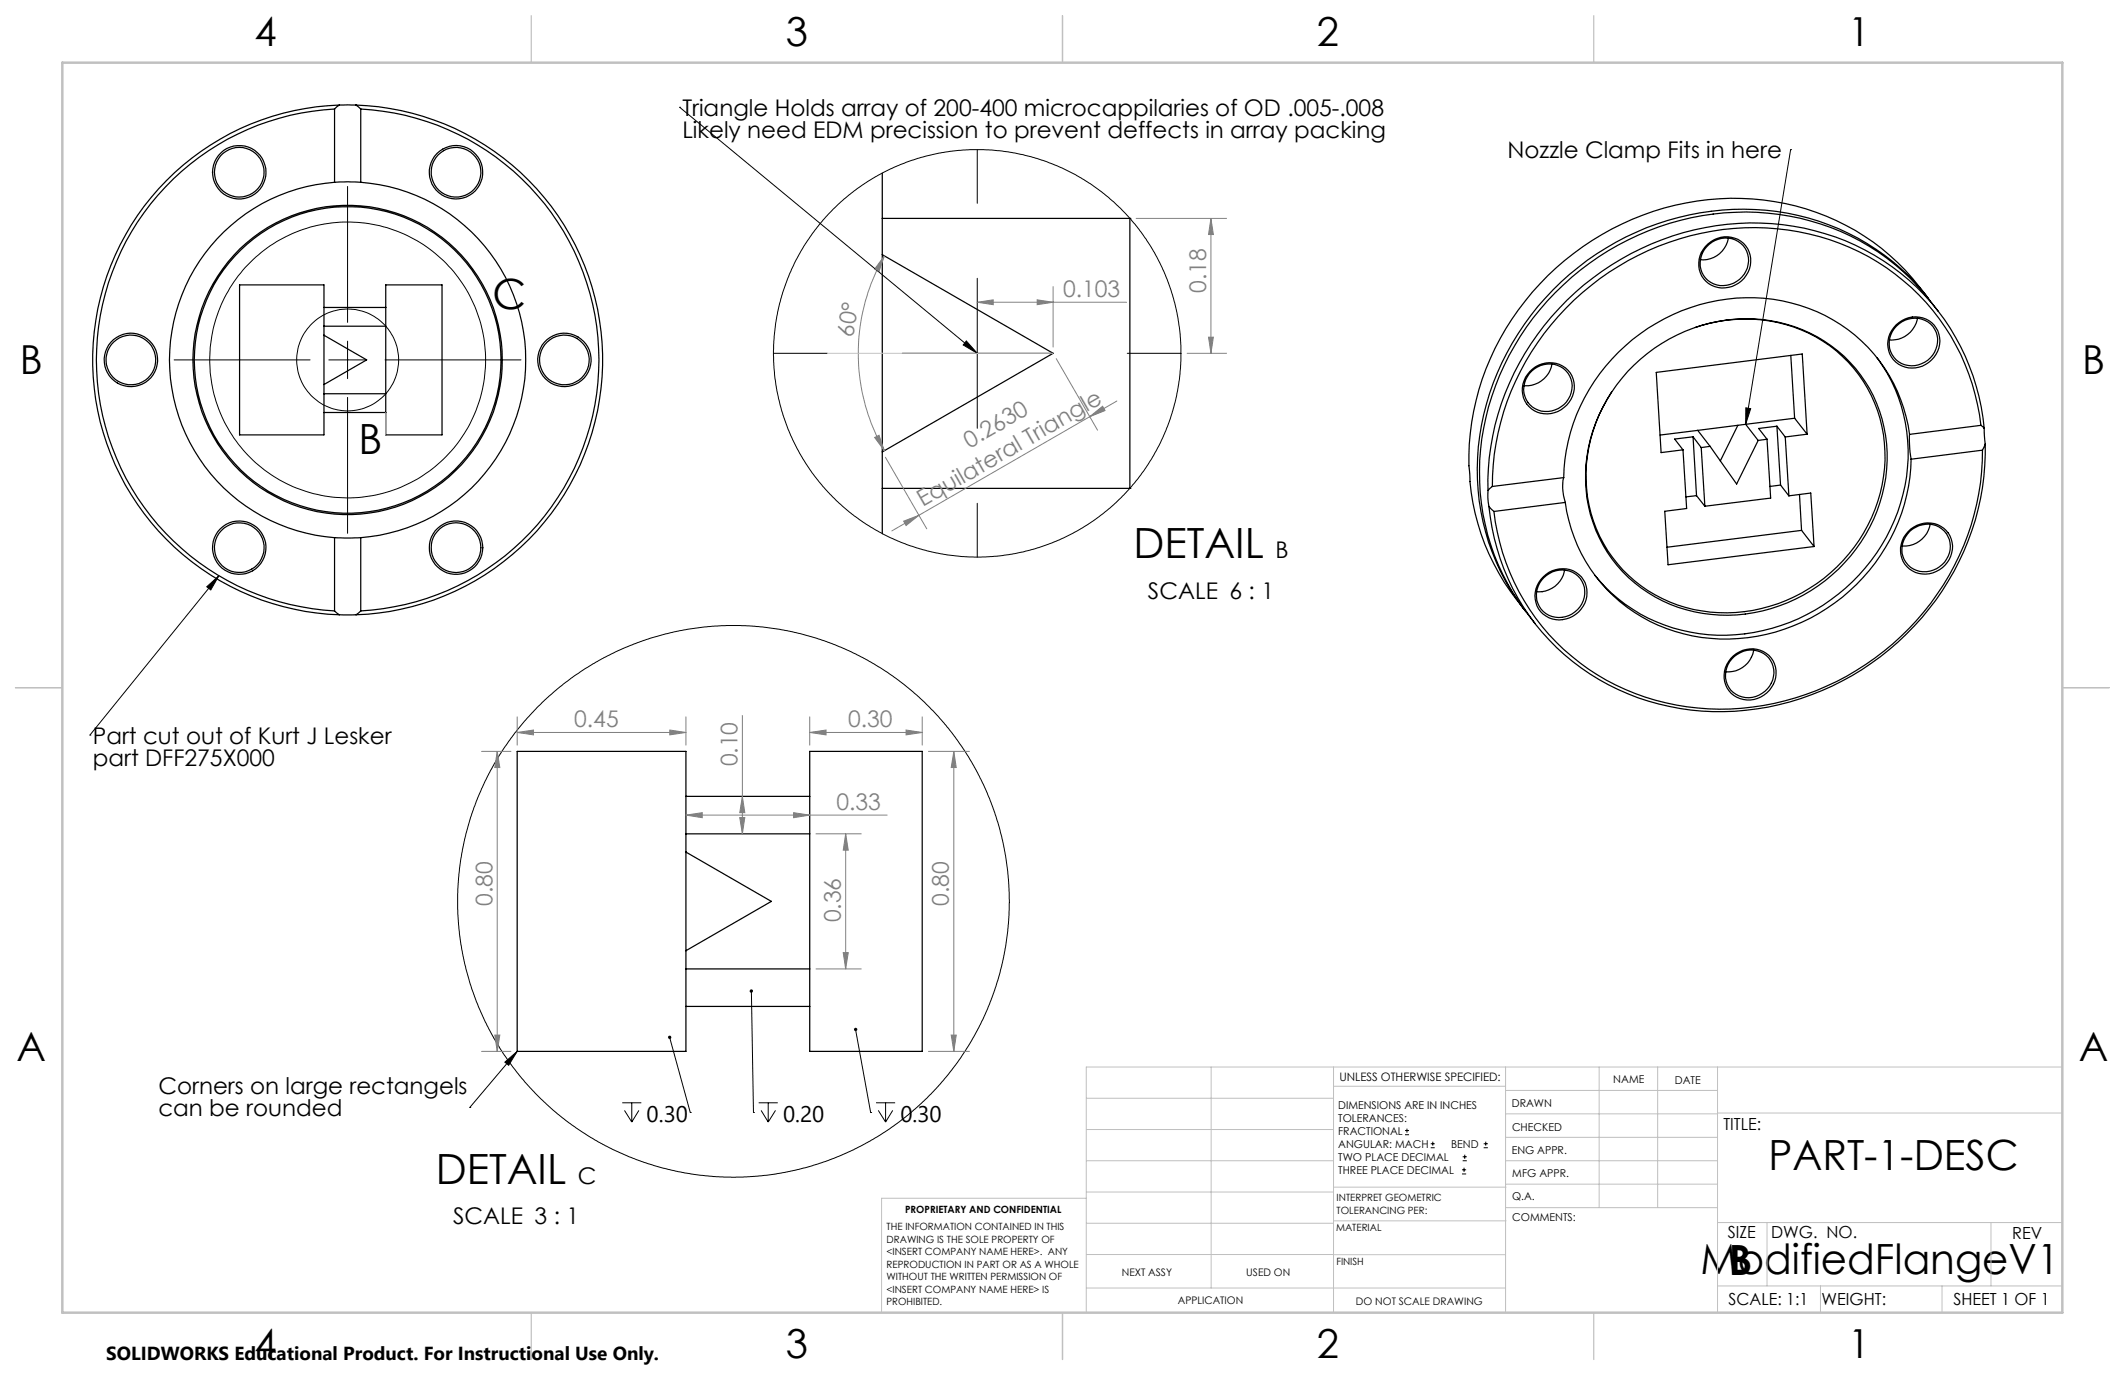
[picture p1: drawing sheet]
<svg xmlns="http://www.w3.org/2000/svg" width="432mm" height="279mm" viewBox="0 0 432 279" stroke-linecap="round" stroke-linejoin="round" font-family="sans-serif">
<g fill="none" stroke="#000" stroke-width=".25">
<path d="M68 37l2.6-.1 2.7 .1M68 22.2a51.1 51.1 0 0 0-48.4 50.9 51.1 51.1 0 0 0 48.4 51M68 37a36.2 36.2 0 0 0-33.6 36.1 36.2 36.2 0 0 0 33.6 36.2M68 22.2v14.8M69 21.3l-1 .9M69 21.3h3.3M69 21.3a51.8 51.8 0 0 0-50.2 51.8 51.8 51.8 0 0 0 50.1 51.8M72.3 21.3l1 .9M72.3 21.3a51.8 51.8 0 0 1 50.2 51.8 51.8 51.8 0 0 1-50.1 51.8M73.3 37a36.2 36.2 0 0 1 33.5 36.1 36.2 36.2 0 0 1-33.5 36.2M73.3 22.2a51.1 51.1 0 0 1 48.4 50.9 51.1 51.1 0 0 1-48.4 51M73.3 22.2v14.8"/>
<path d="M179.3 35.2v73.2M48.7 57.9h17.1v30.5h-17.1zM78.4 57.9h11.4v30.5h-11.4zM179.3 51.8l34.7 20-34.7 20M179.3 44.4h50.3M229.6 44.4h.1M229.6 44.4v54.8M347.1 49.6a5.1 5.1 0 0 1 5.5-1.1 5.1 5.1 0 0 1 3.1 4.7 5.5 5.5 0 0 1-3.6 5 5.5 5.5 0 0 1-5.9-1.5 5.2 5.2 0 0 1 .9-7.1zM347.3 49.7a4.7 4.7 0 0 1 5.8-.7 4.7 4.7 0 0 1 2 5.4 5.1 5.1 0 0 1-4 3.5 5.1 5.1 0 0 1-5-1.9 4.9 4.9 0 0 1 1.2-6.3zM351.2 48.4a5.2 5.2 0 0 1-5.7 4.4M65.8 62.5h12.6M65.8 68.1l8.7 5-8.7 5"/>
<path d="M65.8 66.3h12.6M310.9 75.5a5.1 5.1 0 0 1 5.8-1.5 5.1 5.1 0 0 1 3.2 5.1 5.5 5.5 0 0 1-3.5 4.6 5.5 5.5 0 0 1-5.7-1.1 5.1 5.1 0 0 1 .2-7.1zM311.3 75.4a4.7 4.7 0 0 1 5.4-1.1 4.7 4.7 0 0 1 2.7 4.8 5.1 5.1 0 0 1-8.5 3.1 4.7 4.7 0 0 1 .4-6.8zM315.3 74a5.4 5.4 0 0 1-5.6 4.4M332 74.2a32.1 32.1 0 0 1 34.3-7.2 27.9 27.9 0 0 1 16.2 33.5 32.9 32.9 0 0 1-38.2 23.8 27.9 27.9 0 0 1-21.5-33.3 32.9 32.9 0 0 1 9.2-16.8zM344.5 66.5a29.3 29.3 0 0 1 32.2 8.3 29.2 29.2 0 0 1 1.1 34.9 32.3 32.3 0 0 1-36.9 13.2 27.8 27.8 0 0 1-17.2-35.4 31.2 31.2 0 0 1 3.8-7.9M363.9 72.2l.8 12.8M381.4 72.7a33.8 33.8 0 0 1 1.9 36.5 37.8 37.8 0 0 1-41.6 18.9 32.5 32.5 0 0 1-17.6-11.2M385.3 66a5.1 5.1 0 0 1 5.6-1.4 5.1 5.1 0 0 1 3.3 4.7 5.5 5.5 0 0 1-3.7 5.2 5.5 5.5 0 0 1-6.1-1.9 5.2 5.2 0 0 1 .9-6.6zM385.4 66.3a4.8 4.8 0 0 1 5-1.5 4.8 4.8 0 0 1 3.3 4.1 5.2 5.2 0 0 1-2.8 4.8 5.2 5.2 0 0 1-5.6-.6 4.8 4.8 0 0 1 .1-6.8zM389.6 64.7a5.4 5.4 0 0 1-5.7 4.4M391.7 60.5a47.8 47.8 0 0 0-46.9-19.6 54.6 54.6 0 0 0-45.8 44.9 47.4 47.4 0 0 0 5.5 30.6 55.5 55.5 0 0 0 5.2 7.5"/>
<path d="M391.9 60.8a47.4 47.4 0 0 0-44.2-17.9 54.5 54.5 0 0 0-47.3 47.9 46.7 46.7 0 0 0 9.6 33.3M393.9 63.3a47.7 47.7 0 0 0-45.8-19.8 54.7 54.7 0 0 0-47 45.7 46.8 46.8 0 0 0 10.8 37.4M65.8 83.8h12.6M65.8 80h12.6M179.3 99.2h50.3M229.6 99.2h.1M302.4 99.7l-.1 1.4 .2 1.8M303.2 98.8l-.8 .9M317.7 97a9.2 9.2 0 0 0 .4 5.1M317.7 97l-14.5 1.8M342 91.4l.7 11.9-4.4 .6 .6 10.9 29.7-3.7M344 88.8l1.7 2.1"/>
<path d="M344 88.8l-3.7 .4 1.7 2.2M344 88.8l.7 11.9M345 87.5l-7.7 .9M345 87.5l2.5 3.2M345.7 90.9l.7 12M347.5 90.7l-1.8 .2M353.1 86.4l-3.5 7.3M354.7 86.2l2.6 3.3M354.7 86.2l-9.7 1.3M357.3 89.5l-4.4 8.9-5.4-7.7M359.1 89.3l-1.8 .2M359.1 89.3l.7 11.9-13.4 1.7"/>
<path d="M361.1 86.6l1.7 2.2M361.1 86.6l-3.7 .5 1.7 2.2M361.1 86.6l.7 12M361.8 98.6l1.7 2.2M361.8 98.6l-2.2 .2M362.8 88.8l.7 12M364.7 85l2.5 3.2M364.7 85l-10 1.2M367.2 88.2l-1-16.3-29.7 3.8 1 16.3 4.5-.6M367.2 88.2l-4.4 .6M388 88.3a32.2 32.2 0 0 0-31.4-27.8 38.1 38.1 0 0 0-38.8 34.7l-.1 1.8M388 88.3l.1 2.9 .2 2.1"/>
<path d="M388.3 93.3a37.9 37.9 0 0 1-31.3 36 33.4 33.4 0 0 1-33.9-13.7 32.6 32.6 0 0 1-5-13.5M402.5 86.4l.7 .6M402.5 86.4a45.2 45.2 0 0 0-41.4-39.9 53.7 53.7 0 0 0-53.1 30.9 50.5 50.5 0 0 0-4.8 21.4M402.5 86.4l-14.5 1.9M402.8 91.5a52.9 52.9 0 0 1-31.6 47.9 49.7 49.7 0 0 1-48.5-3.5 45 45 0 0 1-19.1-32M402.8 91.5l-14.5 1.8M403.2 87a45.8 45.8 0 0 0-41-41.4 54.5 54.5 0 0 0-59.3 45.2 46.9 46.9 0 0 0-.5 8.9M403.2 87l.2 3.2M403.4 90.2a53.4 53.4 0 0 1-27 47.1 51.6 51.6 0 0 1-47.6 2.8 45.6 45.6 0 0 1-26.3-37.2M403.4 90.2l-.6 1.3M68 109.3h5.3M68 109.3v14.8"/>
<path d="M73.3 109.3v14.8M302.5 102.9l1.1 1M313.6 117.2a5.1 5.1 0 0 1 5.6-1.4 5.1 5.1 0 0 1 3.3 4.6 5.5 5.5 0 0 1-3.5 5.1 5.5 5.5 0 0 1-5.9-1.2 5.1 5.1 0 0 1 .5-7.1zM313.7 117.4a4.7 4.7 0 0 1 5.3-1.3 4.7 4.7 0 0 1 3 4.6 5.1 5.1 0 0 1-3.4 4.5 5.1 5.1 0 0 1-5.5-1.4 4.8 4.8 0 0 1 .6-6.4zM317.9 115.9a5.2 5.2 0 0 1-5.7 4.3M318.1 102.1l-14.5 1.8M344.7 100.7l1.7 2.2M344.7 100.7l-2.1 .3M363.5 100.8l4.4-.6 .7 10.9M365.7 100.5l.4 7.3M366.1 107.8l-27.4 3.4M366.1 107.8l2.5 3.3"/>
<path d="M387.7 108.1a5.1 5.1 0 0 1 5.5-1.7 5.1 5.1 0 0 1 3.6 4.5 5.6 5.6 0 0 1-8.8 4.7 5.1 5.1 0 0 1-.3-7.5zM388.1 108a4.8 4.8 0 0 1 8.1 2.3 5.1 5.1 0 0 1-2.6 5.2 5.1 5.1 0 0 1-5.9-.7 4.8 4.8 0 0 1 .4-6.8zM392.2 106.5a5.3 5.3 0 0 1-5.7 4.4M68 124.1l.9 .8M68.9 124.9h3.5M73.3 124.1l-.9 .8M351.7 133.8a5.2 5.2 0 0 1 5.1-1.9 5.2 5.2 0 0 1 4 3.7 5.5 5.5 0 0 1-2.9 6 5.5 5.5 0 0 1-6.6-1.2 5.2 5.2 0 0 1 .4-6.6zM352.4 133.4a4.7 4.7 0 0 1 5.5-.9 4.7 4.7 0 0 1 2.5 5 5 5 0 0 1-4.2 4.2 5 5 0 0 1-5.2-2.6 5 5 0 0 1 1.4-5.7zM356.3 132.1a5.3 5.3 0 0 1-5.6 4.4M105.1 152.7h34.3v60.9h-34.3zM164.5 152.7h22.9v60.9h-22.9zM139.4 161.8h25.1"/>
<path d="M139.4 173.1l17.3 10.1-17.3 10M139.4 169.4h25.1M139.4 196.9h25.1M139.4 204.5h25.1"/>
<circle cx="48.6" cy="35" r="5"/>
<circle cx="48.6" cy="35" r="5.4"/>
<circle cx="92.7" cy="35" r="5.4"/>
<circle cx="92.7" cy="35" r="5.1"/>
<circle cx="26.6" cy="73.1" r="5"/>
<circle cx="26.6" cy="73.2" r="5.4"/>
<circle cx="70.6" cy="73.1" r="31.4"/>
<circle cx="70.6" cy="73.1" r="31.2"/>
<circle cx="114.7" cy="73.1" r="5"/>
<circle cx="114.7" cy="73.1" r="5.4"/>
<circle cx="48.6" cy="111.3" r="5.4"/>
<circle cx="48.6" cy="111.3" r="5"/>
<circle cx="92.7" cy="111.3" r="5.1"/>
<circle cx="92.7" cy="111.3" r="5.4"/>
</g>
<g fill="none" stroke="#000" stroke-width=".2">
<path d="M70.6 37.9v27.6M138.1 21.8h.1M138.1 21.8l60.5 50M198.6 30.4v10.9M363.9 30.4h.1M363.9 30.4l-9.2 55.8M198.6 56.6v30.4M35.4 73.1h27.6M66.8 73.1h7.6M70.6 69.3v7.6M78.2 73.1h27.7M157.2 71.8h10.9"/>
<path d="M183.3 71.8h30.5M196.4 69.3l2.2 2.5-2.9-1.7zM229.1 71.8h10.9M70.6 80.8v27.6M354.8 82.9l.9 .1-1 3.2zM42 119.2l2.5-2.2-1.7 2.9zM44.5 117l-26.2 32.4M198.6 102.3v10.9M18.3 149.4h.1M102.6 215.8l2.5-2.2-1.7 2.9zM105.1 213.6l-9.6 11.4M136.1 210.8l4.2 15.3"/>
<path d="M152.7 201.4l.4 24.7M173.8 209.2l3.1 16.9M95.5 225h.1M126.4 224.1h3.9M126.9 225.6l1.5 2.4M128.4 224.1v3.9M129.8 225.6l-1.4 2.4M140.3 226.1h.1M153.1 226.1h.1M154.2 224.1h3.8M154.7 225.6l1.4 2.4M156.1 224.1v3.9"/>
<path d="M157.6 225.6l-1.5 2.4M176.9 226.1h.1M178 224.1h3.9M178.5 225.6l1.5 2.4M180 224.1v3.9M181.4 225.6l-1.4 2.4M285.5 230.6h.8M285.5 229.7h.8M285.9 229.3v.9M290.7 233.2h.8M290.7 232.4h.8M291.1 232v.8"/>
<path d="M297.1 238.5h.8M297.1 237.7h.8M297.2 235.9h.9M297.2 235.1h.9M297.5 237.3v.8M297.6 234.6v.9M301.5 233.2h.8M301.5 232.4h.8M301.9 232v.8"/>
<circle cx="70.6" cy="73.1" r="10.4"/>
<circle cx="70.6" cy="73.1" r="28"/>
<circle cx="198.6" cy="71.8" r="41.4"/>
<circle cx="149.1" cy="183.2" r="56.1"/>
</g>
<g fill="none" stroke="#808080" stroke-width=".2">
<path d="M179.7 52l-1.1 3.2-.9-.5zM179.7 52a39.7 39.7 0 0 0 0 39.6M214 58.2v12.3M230.9 44.4h18.3M246.1 44.4v27.4M246.1 44.4l.5 3.3h-1zM198.6 61.4h30.3M198.6 61.4l3.2-.5v1zM210.7 60.9l3.3 .5-3.3 .5zM214.6 72.9l8.4 14.5M241.2 71.8h8M245.6 68.5h1l-.5 3.3z"/>
<path d="M177.7 88.9l.9-.5 1.1 3.2zM179.9 92.9l8.4 14.6M221.4 84.7l2.6-2.2 .5 .9zM221.4 84.7l-34.7 20M226.9 81.5l-5.5 3.2M183.6 105.9l3.1-1.2-2.6 2.1zM186.7 104.7l-5.5 3.2M97.9 152.7h5.9M101 152.7l.6 3.3h-1.1zM101 152.7v60.9M105.1 145.7v5.7M105.1 148.8h34.3"/>
<path d="M105.1 148.8l3.3-.5v1zM136.1 148.3l3.3 .5-3.3 .5zM139.4 145.7v5.7M150.8 145.4v24M164.5 148.8l3.4-.5v1zM164.5 148.8h22.9M164.5 145.7v5.7M184.1 148.3l3.3 .5-3.3 .5zM187.4 145.7v5.7M188.7 152.7h8.3M193.8 152.7l.5 3.3h-1zM193.8 152.7v60.9"/>
<path d="M139.4 165.6l3.3-.5v1.1zM139.4 165.6h40.9M150.3 166.1h1l-.5 3.3zM150.8 161.8l.5 3.3h-1zM161.3 165.1l3.2 .5-3.2 .6zM165.8 169.4h9.2M171.8 169.4v27.5M171.8 169.4l.6 3.4h-1.1zM165.8 196.9h9.2M171.3 193.6h1.1l-.6 3.3zM97.9 213.6h5.9M100.5 210.3h1.1l-.6 3.3z"/>
<path d="M188.7 213.6h8.3M193.3 210.3h1l-.5 3.3z"/>
</g>
<g fill="none" stroke="#c0c0c0" stroke-width=".2">
<path d="M168.2 71.8h45.8M78.4 83.8v4.6M246.1 216.8v44.9M271 216.8v49.9M305.9 216.8v49.9M324.9 216.8v28.6M336.8 216.8v28.6M349 216.8v49.9M419.1 216.8h-198.4v49.9M220.7 235.9h50.3M220.7 229.5h50.3M220.7 223.2h50.3"/>
<path d="M271 220.7h34.9M305.9 231.1h43.1M305.9 226.3h43.1M305.9 221.6h43.1M305.9 235.9h43.1M349 226.2h70.1M220.7 248.6h50.3M220.7 242.2h50.3M220.7 254.9h50.3M220.7 243.5h-41.6v23.2M271 255h34.9M271 248.1h35"/>
<path d="M271 241.2h35M305.9 240.6h43.1M306 245.4h43M349 248.4h70.1M359.1 248.4v12.9M404.6 248.4v12.9M220.7 261.7h85.2M349 261.3h70.1M369.9 261.3v5.4M394.6 261.3v5.4"/>
</g>
<path d="M108 3.2v9.5M215.9 3.2v9.5M323.8 3.2v9.5M3.1 139.7h9.6M419.1 139.7h9.5M108 266.7v9.6M215.9 266.7v9.6M323.8 266.7v9.6" fill="none" stroke="#c0c0c0" stroke-width=".25"/>
<path d="M12.7 12.7h406.4v254h-406.4z" fill="none" stroke="#c0c0c0" stroke-width=".5"/>
<g fill="#000">
<path d="M135.8 210.6l.2-.1 .1 .3-.1-.3a.34 .34 0 0 1 .4 .3 .34 .34 0 0 1-.4 .3 .34 .34 0 0 1-.2-.5z"/>
<path d="M42 119.2l2.5-2.2-1.7 2.9zM354.8 82.9l.9 .1-1 3.2zM196.4 69.3l2.2 2.5-2.9-1.7zM152.5 201.1a.34 .34 0 0 0-.1 .5 .34 .34 0 0 0 .6-.1 .34 .34 0 0 0-.3-.5v.4v-.4zM173.6 208.9a.34 .34 0 0 0 .1 .6 .34 .34 0 0 0 .5-.2 .34 .34 0 0 0-.4-.5v.4v-.4zM102.6 215.8l2.5-2.2-1.7 2.9z"/>
</g>
<g fill="#808080">
<path d="M161.3 165.1l3.2 .5-3.2 .6zM139.4 165.6l3.3-.5v1.1z"/>
<path d="M198.6 61.4l3.2-.5v1zM210.7 60.9l3.3 .5-3.3 .5zM105.1 148.8l3.3-.5v1zM136.1 148.3l3.3 .5-3.3 .5z"/>
<path d="M184.1 148.3l3.3 .5-3.3 .5zM164.5 148.8l3.4-.5v1z"/>
<path d="M183.6 105.9l3.1-1.2-2.6 2.1zM221.4 84.7l2.6-2.2 .5 .9z"/>
<path d="M179.7 52l-1.1 3.2-.9-.5zM177.7 88.9l.9-.5 1.1 3.2z"/>
<path d="M245.6 68.5h1l-.5 3.3zM246.1 44.4l.5 3.3h-1zM100.5 210.3h1.1l-.6 3.3zM101 152.7l.6 3.3h-1.1zM193.3 210.3h1l-.5 3.3zM193.8 152.7l.5 3.3h-1zM150.3 166.1h1l-.5 3.3zM150.8 161.8l.5 3.3h-1z"/>
<path d="M171.8 169.4l.6 3.4h-1.1zM171.3 193.6h1.1l-.6 3.3z"/>
</g>
<g font-size="8.5">
<text x="100.1" y="62.8">C</text>
<text x="72.8" y="92.3">B</text>
<text x="230.3" y="113.4">DETAIL</text>
<text x="359.3" y="237.7">PART-1-DESC</text>
<text x="88.5" y="240.6">DETAIL</text>
<text x="345.5" y="258.9">ModifiedFlangeV1</text>
<text x="351.3" y="259">B</text>
</g>
<g font-size="8.1">
<text x="51.7" y="9.3">4</text>
<text x="159.7" y="9.3">3</text>
<text x="267.6" y="9.3">2</text>
<text x="375.6" y="9.3">1</text>
<text x="4" y="76">B</text>
<text x="423.1" y="76">B</text>
<text x="3.3" y="215.7">A</text>
<text x="422.4" y="215.7">A</text>
<text x="51.7" y="276">4</text>
<text x="159.7" y="276">3</text>
<text x="267.6" y="276">2</text>
<text x="375.6" y="276">1</text>
</g>
<g font-size="4.7">
<text x="138.7" y="23.5">Triangle Holds array of 200-400 microcappilaries of OD .005-.008</text>
<text x="138.7" y="28.1">Likely need EDM precission to prevent deffects in array packing</text>
<text x="306.3" y="32.1">Nozzle Clamp Fits in here</text>
<text x="259.2" y="113.4">B</text>
<text x="233.3" y="121.6">SCALE 6 : 1</text>
<text x="18.9" y="151.1">Part cut out of Kurt J Lesker</text>
<text x="18.9" y="155.6">part DFF275X000</text>
<text x="32.2" y="222.2">Corners on large rectangels</text>
<text x="32.2" y="226.7">can be rounded</text>
<text x="117.4" y="240.6">C</text>
<text x="92.1" y="248.8">SCALE 3 : 1</text>
</g>
<g font-size="4.7" fill="#808080">
<text x="245.1" y="59.5" transform="rotate(-90 245.1 59.5)">0.18</text>
<text x="216" y="60.4">0.103</text>
<text x="173.4" y="68.7" transform="rotate(-81 173.4 68.7)">60°</text>
<text x="197" y="91.2" transform="rotate(-30 197 91.2)">0.2630</text>
<text x="187.5" y="103.1" transform="rotate(-30 187.5 103.1)">Equilateral Triangle</text>
<text x="116.7" y="147.8">0.45</text>
<text x="172.3" y="147.8">0.30</text>
<text x="149.8" y="155.7" transform="rotate(-90 149.8 155.7)">0.10</text>
<text x="169.9" y="164.6">0.33</text>
<text x="100.1" y="184.1" transform="rotate(-90 100.1 184.1)">0.80</text>
<text x="192.8" y="184.1" transform="rotate(-90 192.8 184.1)">0.80</text>
<text x="170.9" y="187.4" transform="rotate(-90 170.9 187.4)">0.36</text>
</g>
<g font-size="4.6">
<text x="131.4" y="227.9">0.30</text>
<text x="159.1" y="227.9">0.20</text>
<text x="183" y="227.9">0.30</text>
</g>
<text font-size="3.8" x="21.6" y="276.3">SOLIDWORKS Educational Product. For Instructional Use Only.</text>
<g font-size="3.4">
<text x="350.2" y="229.5">TITLE:</text>
<text x="351.1" y="251.6">SIZE</text>
<text x="359.9" y="251.6">DWG. NO.</text>
<text x="408.9" y="251.7">REV</text>
<text x="351.2" y="265.2">SCALE: 1:1</text>
<text x="370.1" y="265.3">WEIGHT:</text>
<text x="396.9" y="265.2">SHEET 1 OF 1</text>
</g>
<text font-size="2.4" x="272.2" y="219.7">UNLESS OTHERWISE SPECIFIED:</text>
<g font-size="2.2">
<text x="327.8" y="220.1">NAME</text>
<text x="340.3" y="220.2">DATE</text>
<text x="271.9" y="225.3">DIMENSIONS ARE IN INCHES</text>
<text x="271.9" y="227.9">TOLERANCES:</text>
<text x="307.2" y="224.9">DRAWN</text>
<text x="271.9" y="230.6">FRACTIONAL</text>
<text x="271.9" y="233.2">ANGULAR: MACH</text>
<text x="294.9" y="233.2">BEND</text>
<text x="307.3" y="229.8">CHECKED</text>
<text x="271.9" y="235.9">TWO PLACE DECIMAL</text>
<text x="271.9" y="238.5">THREE PLACE DECIMAL</text>
<text x="307.2" y="234.5">ENG APPR.</text>
<text x="307.3" y="239.2">MFG APPR.</text>
<text x="307.3" y="243.9">Q.A.</text>
<text x="307.3" y="248.1">COMMENTS:</text>
</g>
<g font-size="2.1">
<text x="227.9" y="259.2">NEXT ASSY</text>
<text x="253.3" y="259.2">USED ON</text>
<text x="239.3" y="265">APPLICATION</text>
<text x="275.5" y="265.1">DO NOT SCALE DRAWING</text>
</g>
<g font-size="2">
<text x="271.6" y="244.1">INTERPRET GEOMETRIC</text>
<text x="180.2" y="250">THE INFORMATION CONTAINED IN THIS</text>
<text x="183.9" y="246.4">PROPRIETARY AND CONFIDENTIAL</text>
<text x="271.5" y="250.2">MATERIAL</text>
<text x="271.6" y="246.6">TOLERANCING PER:</text>
<text x="180.2" y="252.5">DRAWING IS THE SOLE PROPERTY OF</text>
<text x="180.2" y="255.1">&lt;INSERT COMPANY NAME HERE&gt;. ANY</text>
<text x="180.2" y="257.6">REPRODUCTION IN PART OR AS A WHOLE</text>
<text x="271.5" y="257">FINISH</text>
<text x="180.2" y="260.1">WITHOUT THE WRITTEN PERMISSION OF</text>
<text x="180.2" y="262.6">&lt;INSERT COMPANY NAME HERE&gt; IS</text>
<text x="180.2" y="265.2">PROHIBITED.</text>
</g>
</svg>
